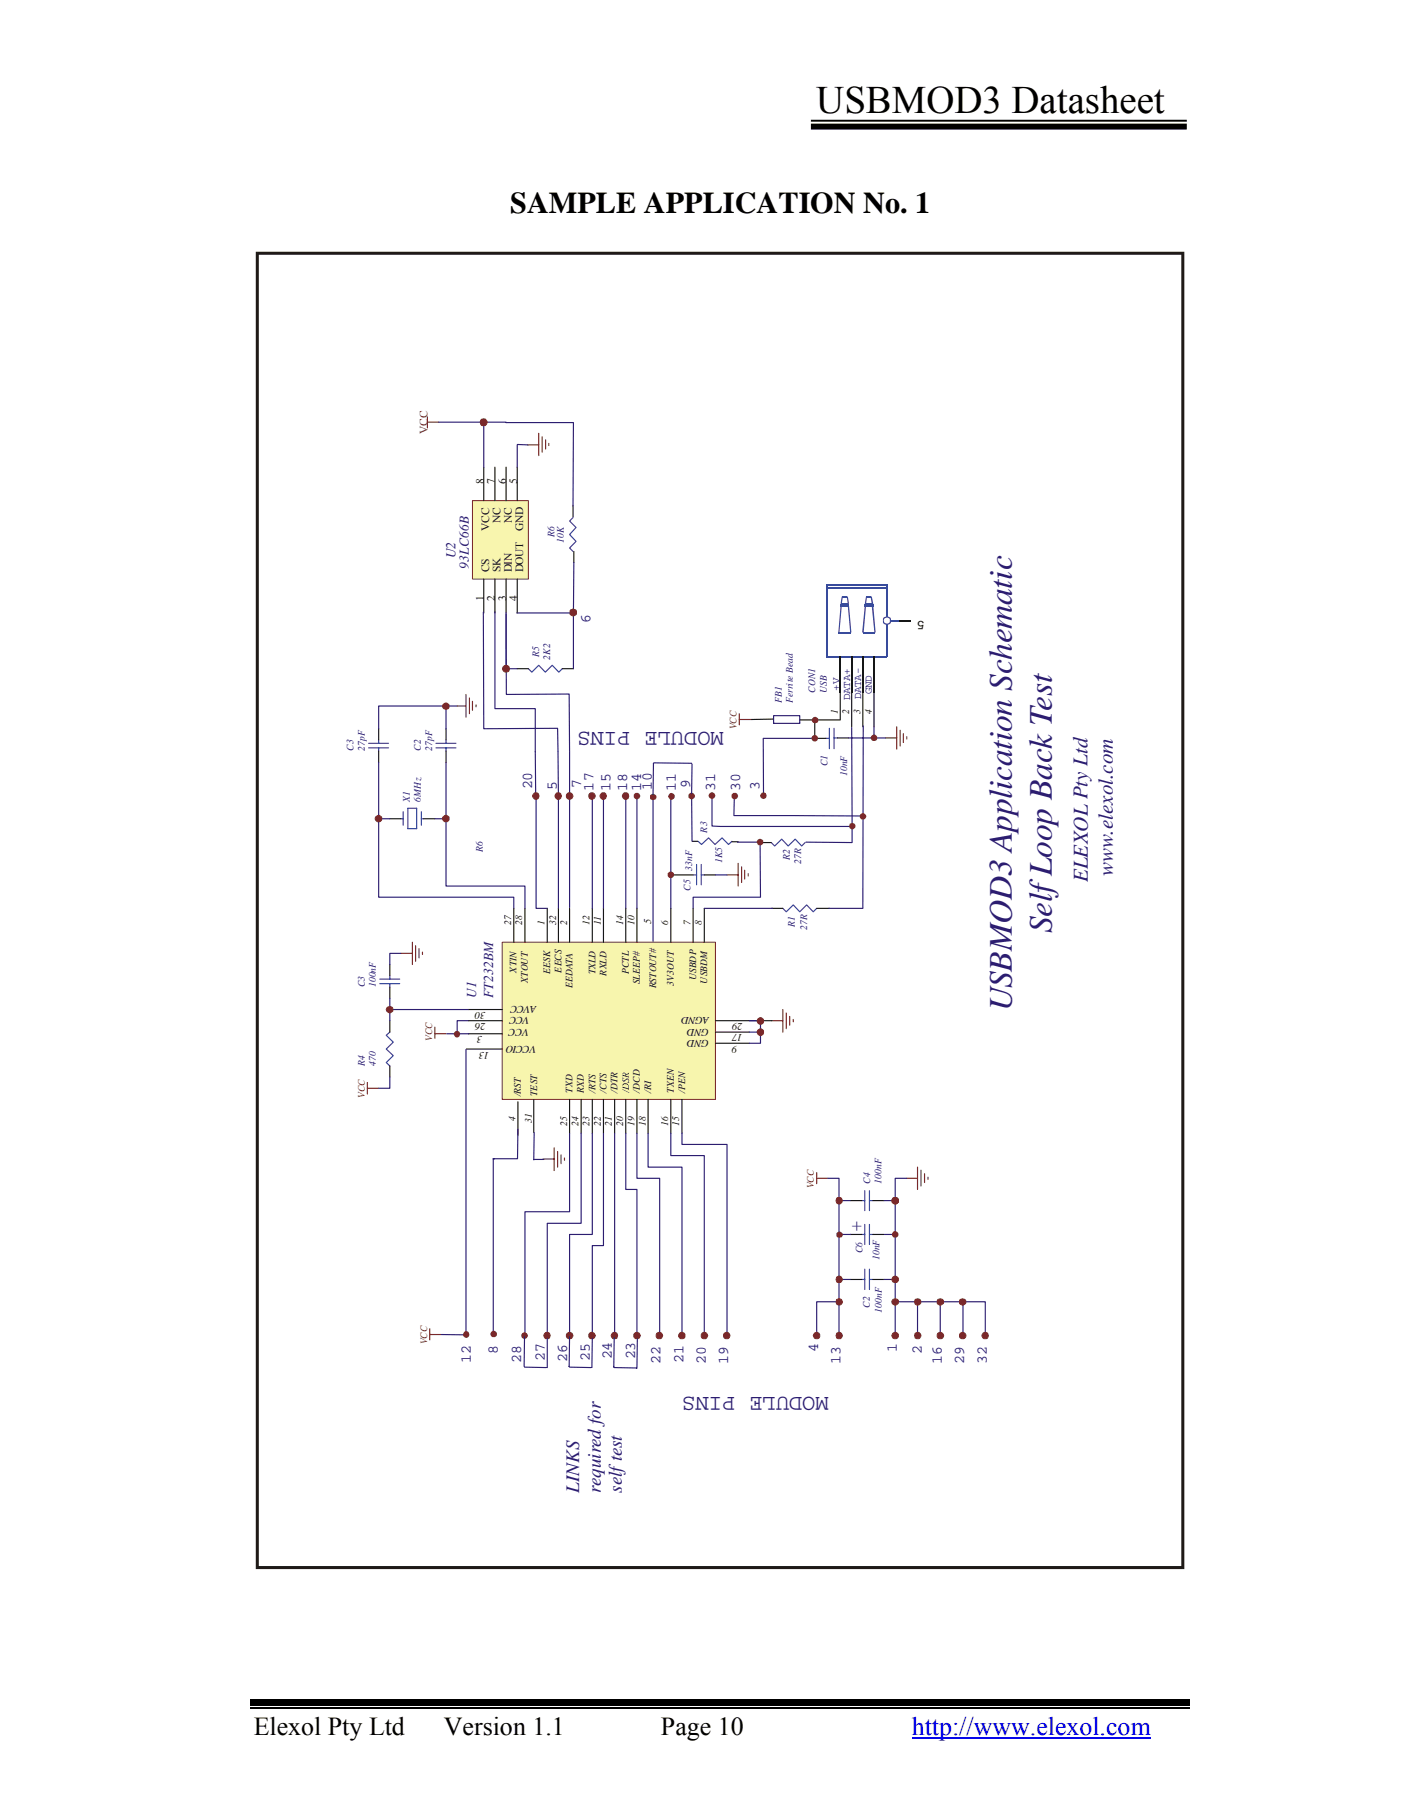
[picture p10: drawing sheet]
<svg xmlns="http://www.w3.org/2000/svg" width="216mm" height="279mm" viewBox="0 0 216 279" stroke-linecap="round" stroke-linejoin="round" font-family="sans-serif">
<path d="M140.1 267.3h36.7" fill="none" stroke="#00f" stroke-width=".21"/>
<g fill="#000">
<path d="M38.5 261.3h144.4v1h-144.4z"/>
<path d="M124.6 18.4h57.8v.3h-57.8zM124.6 19h57.8v.9h-57.8z"/>
</g>
<path d="M38.5 262.6h144.4" fill="none" stroke="#000" stroke-width=".23"/>
<g fill="#1f1a17">
<path d="M39.3 38.7h.2l.3 .2v202.1h-.5v-202.1l.2-.2-.2 .2z"/>
<path d="M39.5 38.7h142.3l.2 .2-.2-.2h.2v.2l-.2 .3h-142.3z"/>
<path d="M181.5 38.9h.5v202.1l-.2 .3 .2-.3v.3h-.2l-.3-.3z"/>
<path d="M39.3 241l.2-.2h142.3v.5h-142.3l-.2-.3 .2 .3h-.2z"/>
</g>
<path d="M82.3 115.5v7M85.7 115.6l.1 6.9M87.5 115.6v6.9M117.3 113.5h7.9M109.4 122.3v4.7l21.5 .1" fill="none" stroke="#2c1d70" stroke-width=".18"/>
<g fill="none" stroke="#7a282a" stroke-width=".18">
<path d="M70.3 108.6h1.2M71.6 106.8v3.5M72.1 107.3v2.4M72.6 107.8v1.4M73.2 108.4v.3M113.6 109.7v1.8M113.6 110.6h1.9M136.1 113.5h1.7M137.8 111.8v3.4M138.3 112.3v2.4M138.8 112.8v1.4M139.3 113.3v.3"/>
<path d="M111.7 134.5h1.7M113.4 132.8v3.4M114 133.3v2.4M114.4 133.8v1.4M115 134.3v.4M61.6 146.6h1.8M63.4 144.9v3.4M63.9 145.4v2.4M64.4 145.9v1.4M64.9 146.4v.4M66.8 157.9v1.8M66.8 159h1.7"/>
<path d="M118.6 157h1.7M120.3 155.2v3.5M120.8 155.8v2.4M121.3 156.3v1.3M121.9 156.8v.3M56.5 166.5v1.7M56.5 167.3h1.7M83.4 178.2h1.8M85.2 176.5v3.5M85.7 177.1v2.4M86.2 177.6v1.3M86.7 178.1v.3"/>
<path d="M141 179.5v3.4M141.5 179.9v2.5M125.5 180.3v1.7M125.5 181.2h1.7M139.3 181.2h1.7M142.1 180.5v1.3M142.6 181v.4"/>
</g>
<g fill="none" stroke="#344990" stroke-width=".18">
<path d="M88.1 79.6l-.6 .5 1 1-1 1.1 1 1-1 1.1 .6 .5M56.6 114.3h3.1M56.6 115h3.1M58.2 113.8v.5M58.2 115v.5M67 114.3h3.1M67 115h3.1M68.5 113.8v.5M68.5 115v.5M61.6 125.9h.4M62 124.8v2.1M62.7 124.3h1.3v3.1h-1.3z"/>
<path d="M64.7 124.8v2.1M64.7 125.9h.4M106.5 134.5h.5M107 132.9v3.2M107.3 129.4l.5 .5 1.1-1.1 1 1.1 1.1-1.1 1 1.1 .5-.5M107.8 134.5h.4M107.8 132.9v3.2M118.5 129.6l.5 .5 1.1-1.1 1 1.1 1.1-1.1 1 1.1 .5-.5M120.3 139.7l.5 .5 1.1-1.1 1 1.1 1.1-1.1 1 1.1 .5-.5M58.4 150.6h3M58.4 151.3h3M59.9 158.7l-.5 .5 1 1.1-1 1 1 1-1 1.1 .5 .5"/>
<path d="M59.9 150v.6M59.9 151.3v.5M132.4 196.7h.5M132.4 184.6h.5M132.9 183.1v3.1M132.9 195.2v3.1M133.6 196.7h.5M133.6 183.1v3.1M133.6 195.2v3.1M133.6 184.6h.5"/>
</g>
<g fill="none" stroke="#131516" stroke-width=".18">
<path d="M88.1 77.7v1.8M88.2 84.8v1.7M58.2 112.1v1.7M58.2 115.5v1.8M68.5 112.1v1.7M68.5 115.5v1.8M118.8 110.6h-3.3M122.9 110.7h6.2M129.1 106.6v4.1M130.9 106.6v5.2M132.6 106.6v5.2M134.3 106.6v5.2"/>
<path d="M59.9 125.9h1.7M65.1 125.9h1.7M103.1 134.5h3.4M106.4 129.4h.8M108.2 134.5h1.7M112.5 129.4h.9M116.8 129.6h1.7M118.6 139.7h1.7M125.5 139.7h1.9M59.9 148.3v1.7M59.9 151.8v1.7M59.9 157v1.7"/>
<path d="M59.9 163.9v1.7M130.6 196.7h1.8M130.6 184.6h1.8M134.1 196.7h1.7M134.1 184.6h1.7"/>
</g>
<path d="M77.2 144.9h32.7v24.2h-32.7z" fill="#f7f5ad"/>
<path d="M77.2 144.9h32.7v24.2h-32.7z" fill="none" stroke="#7a282a" stroke-width=".15"/>
<path d="M87.5 169.1v5.2M89.3 169.1v5.2M91 169.1v5.2M92.7 169.1v5.2M94.4 169.1v5.2M96.2 169.1v5.2" fill="none" stroke="#131516" stroke-width=".18"/>
<g fill="#131516">
<path d="M95.6 167.5l1.1 .6z" fill-rule="evenodd"/>
<path d="M95.7 166.8l.2-.2h.5l.2 .4v.6l-.1-.1-.6-.2h-.2v.1zM95.8 166.8l-.1 .3 .9 .2-.1-.4-.3-.2z" fill-rule="evenodd"/>
<path d="M95.6 165.7l.4 .1-.3 .1v.3h.2l.4-.3h.2l.2 .3v.3l-.4-.1 .3-.1v-.1a.36 .36 0 0 0-.3-.2 .36 .36 0 0 0-.3 .3h-.1l-.3-.1z" fill-rule="evenodd"/>
<path d="M95.7 165l.3-.1 .2 .3 .4-.3v.3l-.4 .1v.1l.3 .1 .1-.1v.4l-.1-.2-.6-.1h-.2zM95.8 165l-.1 .3 .4 .1-.1-.3z" fill-rule="evenodd"/>
</g>
<g fill="none" stroke="#131516" stroke-width=".18">
<path d="M125.2 113.5h1.7M128.7 113.5h1.7M79 139.7v5.2M80.7 139.7v5.2M84.1 139.7v5.2M85.8 139.7v5.2M87.5 139.7v5.2M91 139.7v5.2M92.7 139.7v5.2M96.2 139.7v5.2M97.9 139.7v5.2M103.1 139.7v5.2"/>
<path d="M106.5 139.7v5.2M108.2 139.7v5.2M72 159h5.2M72 157h5.2M72 155.2h5.2M109.9 157h8.7M109.9 158.7h5.2M71.7 161.3h5.5M79.6 169.4v5.2M82 169.1v5.1M97.9 169.1v5.2M99.6 169.1v5.2"/>
<path d="M103.1 169.1v5.2M104.8 169.1v5.2M109.9 160.4h5.2"/>
</g>
<g fill="none" stroke="#2c1d70" stroke-width=".18">
<path d="M58.2 112.1v-3.5h10.3v3.5M58.2 117.3v8.6h1.7M68.5 117.3v8.6h-1.7M68.5 108.6h1.8M130.4 113.5h3.9M130.9 111.9v17.7l-7.1-.1M132.7 111.6l-.1 28M134.3 111.8v1.7h1.8M58.2 125.9v12.1h20.8v1.7M68.5 125.9v10.3h12.2v3.5M82.4 122.4v17.3h1.7M85.8 122.3v17.4"/>
<path d="M87.5 122.4v17.2M91 122.4v17.3M92.7 122.4v17.3M96.2 122.4v17.3M97.9 122.4v17.3M103.1 134.5v5.2M108.2 139.7h10.5M109.9 134.5h1.8M113.3 129.5h3.6M116.8 129.4l.1 8.6h-10.4v1.7M59.9 153.5v3.5M59.9 155.2h12.1"/>
<path d="M61.6 146.6h-1.7v1.7M68.6 159h3.5M70.3 158.6v.5M72 157h-1.7v1.7M115.1 157h1.8v1.7h-1.8M116.9 158.7v1.7h-1.8M59.9 165.6v1.7h-1.7M79.6 173.6l-.1 4.6h-3.7h.1M82.1 174.2l-.1 4.2 1.6-.1M87.5 174.3v12h-6.8v19.1M89.3 174.3v13.8h-5.2v17.3M91 174.3v15.5h-3.5v15.6"/>
<path d="M92.7 174.3v17.2h-1.7v13.9M94.4 174.3v31.1M96.2 174.3v8.6h1.7v22.5M97.9 174.3v6.9h3.5v24.2M99.6 174.3v5.2h5.2v25.9M103.1 174.3v3.4h5.1v27.7M104.8 174.3v1.7h6.9v29.4M127.2 181.2h1.7v19h-3.4v5.2M128.9 196.7h1.7M128.9 184.6h1.7M135.8 196.7h1.8M135.8 184.6h1.8"/>
<path d="M139.3 181.2h-1.7v19h13.8v5.2M128.9 200.2v5.2M137.6 200.2v5.2M141 200.2v5.2M144.5 200.2v5.2M148 200.2v5.2"/>
</g>
<path d="M126.9 113.5h.5M127.4 112v3.1M128.2 113.5h.5M128.2 112v3.1" fill="none" stroke="#344990" stroke-width=".18"/>
<circle cx="116.9" cy="157" r=".52" fill="#7a282a"/>
<circle cx="116.9" cy="157" r=".52" fill="none" stroke="#7a282a" stroke-width=".15"/>
<circle cx="116.9" cy="158.7" r=".52" fill="#7a282a"/>
<circle cx="116.9" cy="158.7" r=".52" fill="none" stroke="#7a282a" stroke-width=".15"/>
<path d="M57.7 125.6a.53 .53 0 0 1 .5-.3 .53 .53 0 0 1 .5 .3v.5l-.2 .1-.1 .2h-.4a.55 .55 0 0 1-.3-.8z" fill-rule="evenodd" fill="#7a282a"/>
<path d="M57.7 125.6a.53 .53 0 0 1 .5-.3 .53 .53 0 0 1 .5 .3v.5l-.2 .1-.1 .2h-.4a.55 .55 0 0 1-.3-.8z" fill="none" stroke="#7a282a" stroke-width=".15"/>
<path d="M68.1 125.6a.53 .53 0 0 1 .4-.3 .53 .53 0 0 1 .5 .3v.5l-.1 .1-.2 .2h-.4a.55 .55 0 0 1-.2-.8z" fill-rule="evenodd" fill="#7a282a"/>
<path d="M68.1 125.6a.53 .53 0 0 1 .4-.3 .53 .53 0 0 1 .5 .3v.5l-.1 .1-.2 .2h-.4a.55 .55 0 0 1-.2-.8z" fill="none" stroke="#7a282a" stroke-width=".15"/>
<circle cx="68.5" cy="108.6" r=".51" fill="#7a282a"/>
<circle cx="68.5" cy="108.6" r=".51" fill="none" stroke="#7a282a" stroke-width=".15"/>
<g fill="#7a282a">
<circle cx="131" cy="127" r=".48"/>
<circle cx="96.2" cy="122.4" r=".5"/>
</g>
<circle cx="96.2" cy="122.4" r=".5" fill="none" stroke="#7a282a" stroke-width=".15"/>
<g fill="#7a282a">
<circle cx="97.9" cy="122.4" r=".5"/>
<circle cx="90.9" cy="122.4" r=".5"/>
</g>
<circle cx="90.9" cy="122.4" r=".5" fill="none" stroke="#7a282a" stroke-width=".15"/>
<circle cx="92.7" cy="122.4" r=".5" fill="#7a282a"/>
<circle cx="92.7" cy="122.4" r=".5" fill="none" stroke="#7a282a" stroke-width=".15"/>
<circle cx="82.4" cy="122.4" r=".5" fill="#7a282a"/>
<circle cx="82.4" cy="122.4" r=".5" fill="none" stroke="#7a282a" stroke-width=".15"/>
<circle cx="85.8" cy="122.4" r=".5" fill="#7a282a"/>
<circle cx="85.8" cy="122.4" r=".5" fill="none" stroke="#7a282a" stroke-width=".15"/>
<circle cx="87.5" cy="122.4" r=".5" fill="#7a282a"/>
<circle cx="87.5" cy="122.4" r=".5" fill="none" stroke="#7a282a" stroke-width=".15"/>
<circle cx="111.7" cy="205.4" r=".5" fill="#7a282a"/>
<circle cx="111.7" cy="205.4" r=".5" fill="none" stroke="#7a282a" stroke-width=".15"/>
<circle cx="108.2" cy="205.4" r=".5" fill="#7a282a"/>
<circle cx="108.2" cy="205.4" r=".5" fill="none" stroke="#7a282a" stroke-width=".15"/>
<circle cx="104.8" cy="205.4" r=".52" fill="#7a282a"/>
<circle cx="104.8" cy="205.4" r=".52" fill="none" stroke="#7a282a" stroke-width=".15"/>
<circle cx="101.3" cy="205.4" r=".5" fill="#7a282a"/>
<circle cx="101.3" cy="205.4" r=".5" fill="none" stroke="#7a282a" stroke-width=".15"/>
<circle cx="97.9" cy="205.4" r=".51" fill="#7a282a"/>
<circle cx="97.9" cy="205.4" r=".51" fill="none" stroke="#7a282a" stroke-width=".15"/>
<path d="M94.1 205a.5 .5 0 0 1 .8 .1 .5 .5 0 0 1-.3 .7h-.4a.52 .52 0 0 1-.1-.8z" fill-rule="evenodd" fill="#7a282a"/>
<path d="M94.1 205a.5 .5 0 0 1 .8 .1 .5 .5 0 0 1-.3 .7h-.4a.52 .52 0 0 1-.1-.8z" fill="none" stroke="#7a282a" stroke-width=".15"/>
<circle cx="91" cy="205.4" r=".5" fill="#7a282a"/>
<circle cx="91" cy="205.4" r=".5" fill="none" stroke="#7a282a" stroke-width=".15"/>
<circle cx="87.5" cy="205.4" r=".51" fill="#7a282a"/>
<circle cx="87.5" cy="205.4" r=".51" fill="none" stroke="#7a282a" stroke-width=".15"/>
<path d="M83.7 205a.5 .5 0 0 1 .8 .1 .5 .5 0 0 1-.2 .7h-.5a.53 .53 0 0 1-.1-.8z" fill-rule="evenodd" fill="#7a282a"/>
<path d="M83.7 205a.5 .5 0 0 1 .8 .1 .5 .5 0 0 1-.2 .7h-.5a.53 .53 0 0 1-.1-.8z" fill="none" stroke="#7a282a" stroke-width=".15"/>
<g fill="#7a282a">
<circle cx="80.6" cy="205.4" r=".51"/>
<circle cx="125.5" cy="205.4" r=".52"/>
</g>
<circle cx="125.5" cy="205.4" r=".52" fill="none" stroke="#7a282a" stroke-width=".15"/>
<path d="M128.6 205a.51 .51 0 0 1 .7 .1 .51 .51 0 0 1-.1 .7h-.4a.62 .62 0 0 1-.2-.8z" fill-rule="evenodd" fill="#7a282a"/>
<path d="M128.6 205a.51 .51 0 0 1 .7 .1 .51 .51 0 0 1-.1 .7h-.4a.62 .62 0 0 1-.2-.8z" fill="none" stroke="#7a282a" stroke-width=".15"/>
<path d="M140.6 205a.51 .51 0 0 1 .8 .1 .51 .51 0 0 1-.2 .7h-.4a.62 .62 0 0 1-.2-.8z" fill-rule="evenodd" fill="#7a282a"/>
<path d="M140.6 205a.51 .51 0 0 1 .8 .1 .51 .51 0 0 1-.2 .7h-.4a.62 .62 0 0 1-.2-.8z" fill="none" stroke="#7a282a" stroke-width=".15"/>
<circle cx="144.5" cy="205.4" r=".51" fill="#7a282a"/>
<circle cx="144.5" cy="205.4" r=".51" fill="none" stroke="#7a282a" stroke-width=".15"/>
<circle cx="147.9" cy="205.4" r=".51" fill="#7a282a"/>
<circle cx="147.9" cy="205.4" r=".51" fill="none" stroke="#7a282a" stroke-width=".15"/>
<path d="M151 205a.51 .51 0 0 1 .8 .1 .51 .51 0 0 1-.2 .7h-.4a.55 .55 0 0 1-.2-.8z" fill-rule="evenodd" fill="#7a282a"/>
<path d="M151 205a.51 .51 0 0 1 .8 .1 .51 .51 0 0 1-.2 .7h-.4a.55 .55 0 0 1-.2-.8z" fill="none" stroke="#7a282a" stroke-width=".15"/>
<circle cx="137.6" cy="205.4" r=".52" fill="#7a282a"/>
<circle cx="137.6" cy="205.4" r=".52" fill="none" stroke="#7a282a" stroke-width=".15"/>
<path d="M137.2 199.8h.2a.56 .56 0 0 1 .6 .2v.4a.52 .52 0 0 1-.7 .2 .52 .52 0 0 1-.1-.8z" fill-rule="evenodd" fill="#7a282a"/>
<path d="M137.2 199.8h.2a.56 .56 0 0 1 .6 .2v.4a.52 .52 0 0 1-.7 .2 .52 .52 0 0 1-.1-.8z" fill="none" stroke="#7a282a" stroke-width=".15"/>
<circle cx="137.6" cy="196.7" r=".52" fill="#7a282a"/>
<circle cx="137.6" cy="196.7" r=".52" fill="none" stroke="#7a282a" stroke-width=".15"/>
<path d="M137.2 184.3l.2-.2a.51 .51 0 0 1 .6 .3v.4a.52 .52 0 0 1-.7 .2 .52 .52 0 0 1-.1-.7z" fill-rule="evenodd" fill="#7a282a"/>
<path d="M137.2 184.3l.2-.2a.51 .51 0 0 1 .6 .3v.4a.52 .52 0 0 1-.7 .2 .52 .52 0 0 1-.1-.7z" fill="none" stroke="#7a282a" stroke-width=".15"/>
<circle cx="129" cy="184.6" r=".48" fill="#7a282a"/>
<circle cx="129" cy="184.6" r=".48" fill="none" stroke="#7a282a" stroke-width=".15"/>
<path d="M128.6 196.4a.51 .51 0 0 1 .7 .1 .51 .51 0 0 1-.1 .7h-.4a.62 .62 0 0 1-.2-.8z" fill-rule="evenodd" fill="#7a282a"/>
<path d="M128.6 196.4a.51 .51 0 0 1 .7 .1 .51 .51 0 0 1-.1 .7h-.4a.62 .62 0 0 1-.2-.8z" fill="none" stroke="#7a282a" stroke-width=".15"/>
<circle cx="129" cy="200.2" r=".48" fill="#7a282a"/>
<circle cx="129" cy="200.2" r=".48" fill="none" stroke="#7a282a" stroke-width=".15"/>
<circle cx="141" cy="200.2" r=".48" fill="#7a282a"/>
<circle cx="141" cy="200.2" r=".48" fill="none" stroke="#7a282a" stroke-width=".15"/>
<path d="M144.1 199.8a.52 .52 0 0 1 .8 .1 .52 .52 0 0 1-.1 .7 .52 .52 0 0 1-.8-.2z" fill-rule="evenodd" fill="#7a282a"/>
<path d="M144.1 199.8a.52 .52 0 0 1 .8 .1 .52 .52 0 0 1-.1 .7 .52 .52 0 0 1-.8-.2z" fill="none" stroke="#7a282a" stroke-width=".15"/>
<path d="M147.6 199.8a.52 .52 0 0 1 .7 .1 .52 .52 0 0 1-.1 .7 .52 .52 0 0 1-.8-.2z" fill-rule="evenodd" fill="#7a282a"/>
<path d="M147.6 199.8a.52 .52 0 0 1 .7 .1 .52 .52 0 0 1-.1 .7 .52 .52 0 0 1-.8-.2z" fill="none" stroke="#7a282a" stroke-width=".15"/>
<path d="M59.5 154.9a.54 .54 0 0 1 .9 .1v.5a.51 .51 0 0 1-.8 .1 .51 .51 0 0 1-.1-.7z" fill-rule="evenodd" fill="#7a282a"/>
<path d="M59.5 154.9a.54 .54 0 0 1 .9 .1v.5a.51 .51 0 0 1-.8 .1 .51 .51 0 0 1-.1-.7z" fill="none" stroke="#7a282a" stroke-width=".15"/>
<circle cx="70.2" cy="159" r=".49" fill="#7a282a"/>
<path d="M71.6 161.4v43.8" fill="none" stroke="#2c1d70" stroke-width=".18"/>
<circle cx="71.6" cy="205.2" r=".51" fill="#7a282a"/>
<path d="M100.4 122.5v22.3M103.1 122.5v12" fill="none" stroke="#2c1d70" stroke-width=".18"/>
<g fill="#7a282a">
<path d="M100 122.2a.52 .52 0 0 1 .8 .1 .52 .52 0 0 1-.2 .7 .52 .52 0 0 1-.7-.2v-.5z" fill-rule="evenodd"/>
<path d="M116.4 129.1a.51 .51 0 0 1 .9 .2v.4l-.1 .2-.6 .1a.55 .55 0 0 1-.2-.9z" fill-rule="evenodd"/>
<path d="M102.6 134.3a.52 .52 0 0 1 .8-.1 .52 .52 0 0 1-.1 .8h-.4l-.2-.1-.1-.2z" fill-rule="evenodd"/>
<circle cx="103.2" cy="122.4" r=".51"/>
</g>
<path d="M118.9 111.2v-1.2h4v1.2h-4" fill="none" stroke="#2c1d70" stroke-width=".18"/>
<circle cx="134.3" cy="113.5" r=".52" fill="#7a282a"/>
<path d="M125.2 110.7v2.9" fill="none" stroke="#131516" stroke-width=".18"/>
<path d="M124.8 110.5a.53 .53 0 0 1 .5-.3 .53 .53 0 0 1 .4 .3v.4a.52 .52 0 0 1-.6 .3 .52 .52 0 0 1-.3-.7z" fill-rule="evenodd" fill="#7a282a"/>
<path d="M112.8 122.6v2.8l19.9 .1" fill="none" stroke="#2c1d70" stroke-width=".18"/>
<g fill="#7a282a">
<circle cx="112.9" cy="122.4" r=".5"/>
<circle cx="132.6" cy="125.5" r=".51"/>
<circle cx="109.4" cy="122.3" r=".51"/>
</g>
<path d="M117.3 113.5v8.9" fill="none" stroke="#2c1d70" stroke-width=".18"/>
<g fill="#7a282a">
<circle cx="125.2" cy="113.5" r=".52"/>
<circle cx="117.3" cy="122.4" r=".5"/>
</g>
<path d="M75.8 178.2l.1 26.8" fill="none" stroke="#2c1d70" stroke-width=".18"/>
<circle cx="75.9" cy="205.1" r=".52" fill="#7a282a"/>
<path d="M106.3 122.4v6.9" fill="none" stroke="#2c1d70" stroke-width=".18"/>
<path d="M105.9 122a.53 .53 0 0 1 .8 .1 .53 .53 0 0 1-.2 .8 .53 .53 0 0 1-.7-.3v-.4z" fill-rule="evenodd" fill="#7a282a"/>
<path d="M65.7 64.1v1.7M65.7 64.9h1.7M81.1 68.4h1.7M82.8 66.6v3.5M83.3 67.2v2.3M83.8 67.6v1.4M84.3 68.2v.3" fill="none" stroke="#7a282a" stroke-width=".18"/>
<path d="M81.2 102.8l.5 .6 1.1-1.1 1 1.1 1.1-1.1 1 1.1 .5-.6" fill="none" stroke="#344990" stroke-width=".18"/>
<path d="M79.5 102.8h1.7M86.4 102.8h1.7" fill="none" stroke="#131516" stroke-width=".18"/>
<path d="M72.6 77h8.6v12h-8.6z" fill="#f8f5ae"/>
<path d="M72.6 77h8.6v12h-8.6z" fill="none" stroke="#7a282a" stroke-width=".15"/>
<path d="M74.3 71.8v5.2M76.1 71.8v5.2M77.8 71.8v5.2M79.5 71.8v5.2M74.3 89v5.3M76.1 89v5.3M77.8 89v5.3M79.5 89v5.3" fill="none" stroke="#131516" stroke-width=".18"/>
<path d="M67.4 64.9l10.4 .1M74.3 64.9v6.9M81.1 68.4h-1.6v3.4M77.8 94.3v8.5h1.7M79.4 94.3h8.7v8.5" fill="none" stroke="#2c1d70" stroke-width=".18"/>
<path d="M73.9 64.6a.56 .56 0 0 1 .8 0 .56 .56 0 0 1-.1 .8h-.5a.65 .65 0 0 1-.2-.8z" fill-rule="evenodd" fill="#7a282a"/>
<path d="M73.9 64.6a.56 .56 0 0 1 .8 0 .56 .56 0 0 1-.1 .8h-.5a.65 .65 0 0 1-.2-.8z" fill="none" stroke="#7a282a" stroke-width=".15"/>
<path d="M74.3 94.1v18l11.4-.1v3.5M76.1 94.1v14.9h6.2v6.6M77.8 94.4v12.4l9.7-.1v8.8M127.4 139.7h5.2" fill="none" stroke="#2c1d70" stroke-width=".18"/>
<circle cx="77.8" cy="102.8" r=".55" fill="#7a282a"/>
<circle cx="77.8" cy="102.8" r=".55" fill="none" stroke="#7a282a" stroke-width=".15"/>
<path d="M77.8 65h10.3v12.7M88.2 86.5l-.1 7.7" fill="none" stroke="#2c1d70" stroke-width=".18"/>
<path d="M87.7 93.8l.2-.1a.6 .6 0 0 1 .7 .3v.4a.56 .56 0 0 1-1 0z" fill-rule="evenodd" fill="#7a282a"/>
<path d="M87.7 93.8l.2-.1a.6 .6 0 0 1 .7 .3v.4a.56 .56 0 0 1-1 0zM137.2 184.3l.2-.2a.51 .51 0 0 1 .6 .3v.4a.52 .52 0 0 1-.7 .2 .52 .52 0 0 1-.1-.7z" fill="none" stroke="#7a282a" stroke-width=".15"/>
<path d="M132.4 189.8h.5M132.9 188.3v3.1M133.6 189.8h.5M133.6 188.3v3.1" fill="none" stroke="#344990" stroke-width=".18"/>
<path d="M130.6 189.8h1.8M134.1 189.8h1.7" fill="none" stroke="#131516" stroke-width=".18"/>
<path d="M129 189.8h1.7M135.9 189.8h1.7" fill="none" stroke="#2c1d70" stroke-width=".18"/>
<g fill="#7a282a">
<path d="M137.2 189.5a.49 .49 0 0 1 .8 .2v.3l-.1 .2-.6 .1a.54 .54 0 0 1-.1-.8z" fill-rule="evenodd"/>
<circle cx="129" cy="189.9" r=".51"/>
</g>
<path d="M127 89.9h9.3M127 90.4h9.3" fill="none" stroke="#344990" stroke-width=".19"/>
<path d="M127.1 89.9v11.1M127 101h9.3" fill="none" stroke="#344990" stroke-width=".17"/>
<g fill="#344990">
<path d="M128.9 97.2h1.9v.2h-1.9z"/>
<path d="M132.6 97.2h1.8v.2h-1.8z"/>
<path d="M129.2 93.2h.1l-.3 4.1h-.2z"/>
<path d="M129.3 93.1h1v.2h-1z"/>
<path d="M130.3 93.2h.2l.3 4.1h-.2z"/>
<path d="M132.9 93.2h.2l-.4 4.1h-.2z"/>
<path d="M132.9 93.1h1.2v.2h-1.2z"/>
<path d="M134 93.2h.2l.4 4.1h-.2z"/>
<path d="M130.3 92.8h.2v.4h-.2z"/>
<path d="M129.3 92.8h1v.1h-1z"/>
<path d="M129.2 92.8h.1v.4h-.1z"/>
<path d="M132.9 92.8h.2v.4h-.2z"/>
<path d="M132.9 92.8h1.2v.1h-1.2z"/>
<path d="M134 92.8h.2v.4h-.2z"/>
<path d="M133.8 91.8l.2-.1 .2 1.1-.2 .1z"/>
<path d="M133.1 91.7h.8v.1h-.8z"/>
<path d="M133.1 91.7l.1 .1-.1 1.1-.2-.1z"/>
<path d="M130.1 91.8l.2-.1 .2 1.1-.2 .1z"/>
<path d="M129.5 91.7h.7v.1h-.7z"/>
<path d="M129.3 91.7l.2 .1-.2 1.1-.1-.1z"/>
<path d="M136.9 95.3h1.3v.2h-1.3z"/>
</g>
<path d="M136.3 89.9v5M136.3 96v5" fill="none" stroke="#344990" stroke-width=".17"/>
<g fill="#344990">
<path d="M135.8 95l.5-.2v.2a.44 .44 0 0 0-.5 .4h-.1z"/>
<path d="M135.7 95.4h.1a.44 .44 0 0 0 .5 .5v.2a.52 .52 0 0 1-.6-.7z"/>
<path d="M136.7 95.4h.2a.51 .51 0 0 1-.6 .7v-.2a.44 .44 0 0 0 .4-.5z"/>
<path d="M136.3 94.8a.52 .52 0 0 1 .6 .6h-.2a.44 .44 0 0 0-.4-.4z"/>
</g>
<path d="M129.1 101v5.6M132.6 101v5.6" fill="none" stroke="#131516" stroke-width=".23"/>
<path d="M130.9 101v5.6M134.3 101v5.6" fill="none" stroke="#131516" stroke-width=".17"/>
<path d="M138.2 95.3h1.8v.2h-1.8z" fill="#131516"/>
<g fill="none" stroke="#2c1d70" stroke-width=".18">
<path d="M100.4 117.4v4.8M100.5 117.3l5.8 .1M106.3 117.5v4.5M67.8 205.2l3.3 .1M80.6 210.2l3.3 .1M80.6 205.5l-.1 4.6M84.1 205.7l-.1 4.6M87.5 205.5l-.1 4.6M87.5 210.2l3.3 .1M91 205.7v4.6M94.4 205.7l-.1 4.5M94.4 210.3l3.3 .1"/>
<path d="M97.9 205.8l-.1 4.6"/>
</g>
<path d="M66 204.3v1.7M66 205.2h1.8" fill="none" stroke="#7a282a" stroke-width=".18"/>
<text font-size="6" x="125.4" y="17.3">USBMOD3 Datasheet</text>
<g font-size="5.1" fill="#2c1d70">
<text x="161.6" y="143.5" transform="rotate(-90 161.6 143.5)">Self Loop Back Test</text>
<text x="155.5" y="155.5" transform="rotate(-90 155.5 155.5)">USBMOD3 Application Schematic</text>
</g>
<text font-size="4.6" x="78.4" y="32.8">SAMPLE APPLICATION No. 1</text>
<g font-size="4">
<text x="39" y="266.8">Elexol Pty Ltd</text>
<text x="68.2" y="266.8">Version 1.1</text>
<text x="101.6" y="266.8">Page 10</text>
</g>
<text font-size="4" fill="#00f" x="140.1" y="266.8">http://www.elexol.com</text>
<g font-size="3.5" fill="#2c1d70">
<text x="111.2" y="112.5" transform="rotate(-180 111.2 112.5)">MODULE PINS</text>
<text x="127.4" y="214.8" transform="rotate(-180 127.4 214.8)">MODULE PINS</text>
</g>
<g font-size="3.3" fill="#2c1d70">
<text x="167.2" y="135.6" transform="rotate(-90 167.2 135.6)">ELEXOL Pty Ltd</text>
<text x="171" y="134.8" transform="rotate(-90 171 134.8)">www.elexol.com</text>
</g>
<g font-size="3" fill="#2c1d70">
<text x="89" y="229.5" transform="rotate(-90 89 229.5)">LINKS</text>
<text x="92.3" y="229.5" transform="rotate(-90 92.3 229.5)">required for</text>
<text x="95.6" y="229.5" transform="rotate(-90 95.6 229.5)">self test</text>
</g>
<text font-size="2.7" fill="#2c1d70" x="132.6" y="189.2" transform="rotate(-90 132.6 189.2)">+</text>
<g font-size="2.3" fill="#2c1d70">
<text x="90.7" y="95.8" transform="rotate(-90 90.7 95.8)">6</text>
<text x="81.8" y="121.4" transform="rotate(-90 81.8 121.4)">20</text>
<text x="85.6" y="121.5" transform="rotate(-90 85.6 121.5)">5</text>
<text x="89.3" y="121.2" transform="rotate(-90 89.3 121.2)">7</text>
<text x="91.2" y="121.6" transform="rotate(-90 91.2 121.6)">17</text>
<text x="93.8" y="121.6" transform="rotate(-90 93.8 121.6)">15</text>
<text x="96.4" y="121.6" transform="rotate(-90 96.4 121.6)">18</text>
<text x="98.5" y="121.6" transform="rotate(-90 98.5 121.6)">14</text>
<text x="100.2" y="121.5" transform="rotate(-90 100.2 121.5)">10</text>
<text x="103.8" y="121.6" transform="rotate(-90 103.8 121.6)">11</text>
<text x="106" y="121.1" transform="rotate(-90 106 121.1)">9</text>
<text x="109.9" y="121.6" transform="rotate(-90 109.9 121.6)">31</text>
<text x="113.7" y="121.6" transform="rotate(-90 113.7 121.6)">30</text>
<text x="116.7" y="121.5" transform="rotate(-90 116.7 121.5)">3</text>
<text x="72.3" y="209.6" transform="rotate(-90 72.3 209.6)">12</text>
<text x="76.5" y="208.2" transform="rotate(-90 76.5 208.2)">8</text>
<text x="80.1" y="209.6" transform="rotate(-90 80.1 209.6)">28</text>
<text x="83.7" y="209.2" transform="rotate(-90 83.7 209.2)">27</text>
<text x="87.2" y="209.4" transform="rotate(-90 87.2 209.4)">26</text>
<text x="90.7" y="209.2" transform="rotate(-90 90.7 209.2)">25</text>
<text x="94" y="209" transform="rotate(-90 94 209)">24</text>
<text x="97.6" y="209" transform="rotate(-90 97.6 209)">23</text>
<text x="101.5" y="209.7" transform="rotate(-90 101.5 209.7)">22</text>
<text x="105" y="209.6" transform="rotate(-90 105 209.6)">21</text>
<text x="108.5" y="209.7" transform="rotate(-90 108.5 209.7)">20</text>
<text x="111.9" y="209.7" transform="rotate(-90 111.9 209.7)">19</text>
<text x="125.7" y="207.9" transform="rotate(-90 125.7 207.9)">4</text>
<text x="129.2" y="209.7" transform="rotate(-90 129.2 209.7)">13</text>
<text x="137.8" y="207.9" transform="rotate(-90 137.8 207.9)">1</text>
<text x="141.6" y="208.3" transform="rotate(-90 141.6 208.3)">2</text>
<text x="144.7" y="209.7" transform="rotate(-90 144.7 209.7)">16</text>
<text x="148.1" y="209.7" transform="rotate(-90 148.1 209.7)">29</text>
<text x="151.6" y="209.7" transform="rotate(-90 151.6 209.7)">32</text>
</g>
<g font-size="2.1" fill="#2c1d70">
<text x="70" y="85.9" transform="rotate(-90 70 85.9)">U2</text>
<text x="72" y="87.4" transform="rotate(-90 72 87.4)">93LC66B</text>
<text x="73.2" y="153.5" transform="rotate(-90 73.2 153.5)">U1</text>
<text x="75.8" y="153.5" transform="rotate(-90 75.8 153.5)">FT232BM</text>
</g>
<text font-size="1.8" fill="#131516" x="142" y="95.4" transform="rotate(-180 142 95.4)">5</text>
<text font-size="1.7" fill="#7a282a" x="65.7" y="66.7" transform="rotate(-90 65.7 66.7)">VCC</text>
<g font-size="1.7" fill="#131516">
<text x="74.3" y="74.4" transform="rotate(-90 74.3 74.4)">8</text>
<text x="76.1" y="74.4" transform="rotate(-90 76.1 74.4)">7</text>
<text x="77.8" y="74.4" transform="rotate(-90 77.8 74.4)">6</text>
<text x="79.5" y="74.4" transform="rotate(-90 79.5 74.4)">5</text>
<text x="75.2" y="81.7" transform="rotate(-90 75.2 81.7)">VCC</text>
<text x="76.9" y="80.5" transform="rotate(-90 76.9 80.5)">NC</text>
<text x="78.7" y="80.5" transform="rotate(-90 78.7 80.5)">NC</text>
<text x="80.4" y="81.7" transform="rotate(-90 80.4 81.7)">GND</text>
<text x="75.2" y="88" transform="rotate(-90 75.2 88)">CS</text>
<text x="76.9" y="88" transform="rotate(-90 76.9 88)">SK</text>
<text x="78.7" y="88" transform="rotate(-90 78.7 88)">DIN</text>
<text x="80.4" y="88" transform="rotate(-90 80.4 88)">DOUT</text>
<text x="74.3" y="92.5" transform="rotate(-90 74.3 92.5)">1</text>
<text x="76.1" y="92.5" transform="rotate(-90 76.1 92.5)">2</text>
<text x="77.8" y="92.5" transform="rotate(-90 77.8 92.5)">3</text>
<text x="79.5" y="92.5" transform="rotate(-90 79.5 92.5)">4</text>
</g>
<g font-size="1.7" fill="#2c1d70">
<text x="129" y="106.2" transform="rotate(-90 129 106.2)">+V</text>
<text x="130.6" y="107.6" transform="rotate(-90 130.6 107.6)">DATA+</text>
<text x="132.4" y="107.5" transform="rotate(-90 132.4 107.5)">DATA-</text>
<text x="134" y="106.7" transform="rotate(-90 134 106.7)">GND</text>
</g>
<g font-size="1.6" fill="#131516">
<text x="100.1" y="142.2" transform="rotate(-90 100.1 142.2)">5</text>
<text x="74.6" y="155.6" transform="rotate(-180 74.6 155.6)">30</text>
<text x="82.4" y="154.7" transform="rotate(-180 82.4 154.7)">AVCC</text>
<text x="74.1" y="159.3" transform="rotate(-180 74.1 159.3)">3</text>
<text x="74.6" y="157.3" transform="rotate(-180 74.6 157.3)">26</text>
<text x="75.2" y="161.8" transform="rotate(-180 75.2 161.8)">13</text>
<text x="81.3" y="158.2" transform="rotate(-180 81.3 158.2)">VCC</text>
<text x="81.3" y="156.4" transform="rotate(-180 81.3 156.4)">VCC</text>
<text x="82.4" y="160.8" transform="rotate(-180 82.4 160.8)">VCCIO</text>
<text x="108.9" y="159.9" transform="rotate(-180 108.9 159.9)">GND</text>
<text x="108.9" y="158.2" transform="rotate(-180 108.9 158.2)">GND</text>
<text x="108.9" y="156.4" transform="rotate(-180 108.9 156.4)">AGND</text>
<text x="113.3" y="160.8" transform="rotate(-180 113.3 160.8)">9</text>
<text x="114.1" y="159" transform="rotate(-180 114.1 159)">17</text>
<text x="114.1" y="157.3" transform="rotate(-180 114.1 157.3)">29</text>
</g>
<g font-size="1.5" fill="#2c1d70">
<text x="85.2" y="82.6" transform="rotate(-90 85.2 82.6)">R6</text>
<text x="86.6" y="83.5" transform="rotate(-90 86.6 83.5)">10K</text>
<text x="82.8" y="101" transform="rotate(-90 82.8 101)">R5</text>
<text x="84.6" y="101.5" transform="rotate(-90 84.6 101.5)">2K2</text>
<text x="125.3" y="106.6" transform="rotate(-90 125.3 106.6)">CON1</text>
<text x="127" y="106.6" transform="rotate(-90 127 106.6)">USB</text>
<text x="120.1" y="108.1" transform="rotate(-90 120.1 108.1)">FB1</text>
<text x="121.8" y="108.1" transform="rotate(-90 121.8 108.1)">Ferrite Bead</text>
<text x="54.3" y="115.5" transform="rotate(-90 54.3 115.5)">C3</text>
<text x="56" y="115.5" transform="rotate(-90 56 115.5)">27pF</text>
<text x="64.7" y="115.5" transform="rotate(-90 64.7 115.5)">C2</text>
<text x="66.4" y="115.5" transform="rotate(-90 66.4 115.5)">27pF</text>
<text x="127.1" y="117.9" transform="rotate(-90 127.1 117.9)">C1</text>
<text x="130.2" y="119.4" transform="rotate(-90 130.2 119.4)">10nF</text>
<text x="63" y="123.3" transform="rotate(-90 63 123.3)">X1</text>
<text x="64.7" y="123.3" transform="rotate(-90 64.7 123.3)">6MHz</text>
<text x="74.2" y="131" transform="rotate(-90 74.2 131)">R6</text>
<text x="108.7" y="128" transform="rotate(-90 108.7 128)">R3</text>
<text x="106.1" y="136.9" transform="rotate(-90 106.1 136.9)">C5</text>
<text x="106.3" y="134" transform="rotate(-90 106.3 134)">33nF</text>
<text x="111" y="132.8" transform="rotate(-90 111 132.8)">1K5</text>
<text x="121.3" y="132.3" transform="rotate(-90 121.3 132.3)">R2</text>
<text x="123.1" y="132.8" transform="rotate(-90 123.1 132.8)">27R</text>
<text x="122.1" y="142.6" transform="rotate(-90 122.1 142.6)">R1</text>
<text x="124" y="143" transform="rotate(-90 124 143)">27R</text>
<text x="56" y="151.8" transform="rotate(-90 56 151.8)">C3</text>
<text x="57.8" y="151.8" transform="rotate(-90 57.8 151.8)">100nF</text>
<text x="56" y="163.9" transform="rotate(-90 56 163.9)">R4</text>
<text x="57.8" y="163.9" transform="rotate(-90 57.8 163.9)">470</text>
<text x="133.7" y="182" transform="rotate(-90 133.7 182)">C4</text>
<text x="135.4" y="182" transform="rotate(-90 135.4 182)">100nF</text>
<text x="132.5" y="192.7" transform="rotate(-90 132.5 192.7)">C6</text>
<text x="135.1" y="193.8" transform="rotate(-90 135.1 193.8)">10nF</text>
<text x="133.7" y="201.1" transform="rotate(-90 133.7 201.1)">C2</text>
<text x="135.5" y="201.8" transform="rotate(-90 135.5 201.8)">100nF</text>
</g>
<g font-size="1.5" fill="#7a282a">
<text x="113.2" y="112.2" transform="rotate(-90 113.2 112.2)">VCC</text>
<text x="66.4" y="160.1" transform="rotate(-90 66.4 160.1)">VCC</text>
<text x="56" y="168.9" transform="rotate(-90 56 168.9)">VCC</text>
<text x="125.1" y="182.7" transform="rotate(-90 125.1 182.7)">VCC</text>
<text x="65.6" y="206.7" transform="rotate(-90 65.6 206.7)">VCC</text>
</g>
<g font-size="1.5" fill="#131516">
<text x="128.8" y="109.9" transform="rotate(-90 128.8 109.9)">1</text>
<text x="130.5" y="109.9" transform="rotate(-90 130.5 109.9)">2</text>
<text x="132.2" y="109.9" transform="rotate(-90 132.2 109.9)">3</text>
<text x="134" y="109.9" transform="rotate(-90 134 109.9)">4</text>
<text x="78.5" y="142.3" transform="rotate(-90 78.5 142.3)">27</text>
<text x="80.2" y="142.3" transform="rotate(-90 80.2 142.3)">28</text>
<text x="83.7" y="142.3" transform="rotate(-90 83.7 142.3)">1</text>
<text x="85.4" y="142.3" transform="rotate(-90 85.4 142.3)">32</text>
<text x="87.2" y="142.3" transform="rotate(-90 87.2 142.3)">2</text>
<text x="90.6" y="142.3" transform="rotate(-90 90.6 142.3)">12</text>
<text x="92.3" y="142.3" transform="rotate(-90 92.3 142.3)">11</text>
<text x="95.7" y="142.3" transform="rotate(-90 95.7 142.3)">14</text>
<text x="97.5" y="142.3" transform="rotate(-90 97.5 142.3)">10</text>
<text x="102.7" y="142.3" transform="rotate(-90 102.7 142.3)">6</text>
<text x="106.1" y="142.3" transform="rotate(-90 106.1 142.3)">7</text>
<text x="107.9" y="142.3" transform="rotate(-90 107.9 142.3)">8</text>
<text x="79.4" y="149.5" transform="rotate(-90 79.4 149.5)">XTIN</text>
<text x="84.6" y="149.7" transform="rotate(-90 84.6 149.7)">EESK</text>
<text x="86.3" y="149.5" transform="rotate(-90 86.3 149.5)">EECS</text>
<text x="91.5" y="149.8" transform="rotate(-90 91.5 149.8)">TXLD</text>
<text x="96.6" y="149.8" transform="rotate(-90 96.6 149.8)">PCTL</text>
<text x="81.1" y="151.1" transform="rotate(-90 81.1 151.1)">XTOUT</text>
<text x="88" y="152" transform="rotate(-90 88 152)">EEDATA</text>
<text x="93.2" y="150" transform="rotate(-90 93.2 150)">RXLD</text>
<text x="98.3" y="151.4" transform="rotate(-90 98.3 151.4)">SLEEP#</text>
<text x="100.8" y="152" transform="rotate(-90 100.8 152)">RSTOUT#</text>
<text x="103.5" y="151.6" transform="rotate(-90 103.5 151.6)">3V3OUT</text>
<text x="107" y="150.7" transform="rotate(-90 107 150.7)">USBDP</text>
<text x="108.7" y="151.3" transform="rotate(-90 108.7 151.3)">USBDM</text>
<text x="79.2" y="172.3" transform="rotate(-90 79.2 172.3)">4</text>
<text x="80" y="168.6" transform="rotate(-90 80 168.6)">/RST</text>
<text x="81.7" y="172.6" transform="rotate(-90 81.7 172.6)">31</text>
<text x="82.5" y="168.5" transform="rotate(-90 82.5 168.5)">TEST</text>
<text x="87.2" y="173.2" transform="rotate(-90 87.2 173.2)">25</text>
<text x="88" y="168.1" transform="rotate(-90 88 168.1)">TXD</text>
<text x="88.9" y="173.2" transform="rotate(-90 88.9 173.2)">24</text>
<text x="89.7" y="168.1" transform="rotate(-90 89.7 168.1)">RXD</text>
<text x="90.6" y="173.2" transform="rotate(-90 90.6 173.2)">23</text>
<text x="91.5" y="168.1" transform="rotate(-90 91.5 168.1)">/RTS</text>
<text x="92.3" y="173.2" transform="rotate(-90 92.3 173.2)">22</text>
<text x="93.2" y="168.1" transform="rotate(-90 93.2 168.1)">/CTS</text>
<text x="94" y="173.2" transform="rotate(-90 94 173.2)">21</text>
<text x="94.9" y="168.1" transform="rotate(-90 94.9 168.1)">/DTR</text>
<text x="95.7" y="173.2" transform="rotate(-90 95.7 173.2)">20</text>
<text x="97.5" y="173.2" transform="rotate(-90 97.5 173.2)">19</text>
<text x="98.3" y="168.1" transform="rotate(-90 98.3 168.1)">/DCD</text>
<text x="99.2" y="173.2" transform="rotate(-90 99.2 173.2)">18</text>
<text x="100.1" y="168.1" transform="rotate(-90 100.1 168.1)">/RI</text>
<text x="102.7" y="173.2" transform="rotate(-90 102.7 173.2)">16</text>
<text x="103.5" y="168.1" transform="rotate(-90 103.5 168.1)">TXEN</text>
<text x="104.4" y="173.2" transform="rotate(-90 104.4 173.2)">15</text>
<text x="105.3" y="168.1" transform="rotate(-90 105.3 168.1)">/PEN</text>
</g>
</svg>
